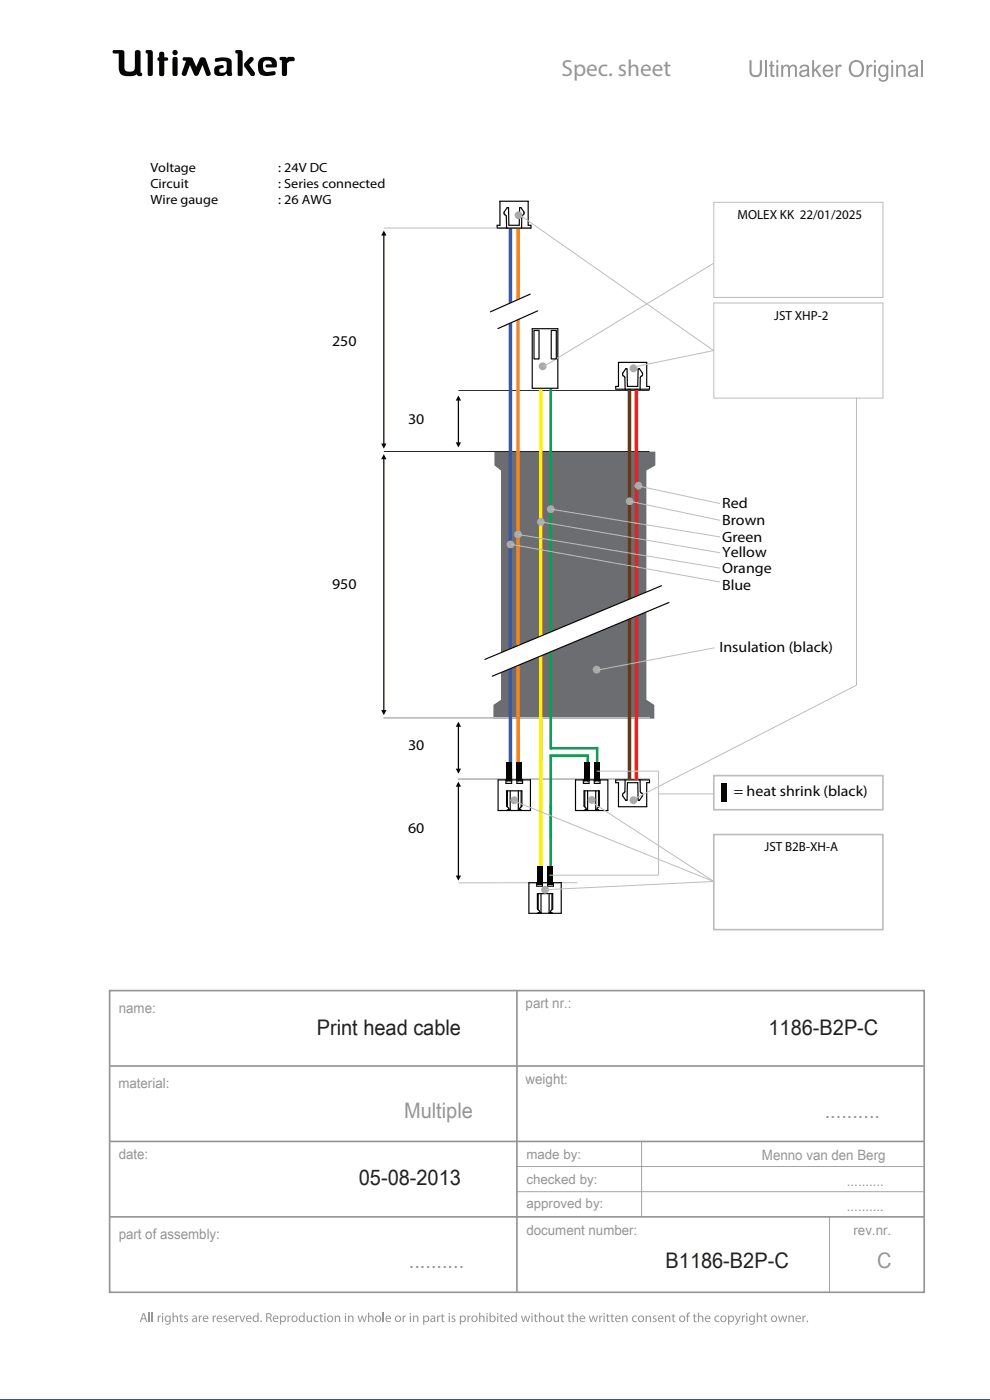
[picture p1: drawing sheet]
<svg xmlns="http://www.w3.org/2000/svg" width="210mm" height="297mm" viewBox="0 0 210 297" stroke-linecap="round" stroke-linejoin="round" font-family="sans-serif">
<path d="M0 296.8h210l.1 .3h-210.2z" fill="#3a54a4"/>
<path d="M45.7 12.4l-.1 .5 .2 .2 1.2-.2 .9 .2 .2 .2-.1 1.4a.84 .84 0 0 1-.6 .7 .84 .84 0 0 1-.9-.3l.1-.4 .4-.2a.36 .36 0 0 0 .4-.4 .36 .36 0 0 0-.4-.3 1.23 1.23 0 0 0-1.6 1 1.07 1.07 0 0 0 .3 1.1 1.07 1.07 0 0 0 1.1 .2h.6l.3-.2a.28 .28 0 0 1 .4-.3 .28 .28 0 0 1 .2 .4 .57 .57 0 0 0 .6 .2 .57 .57 0 0 0 .3-.6l-.1-2.4a1.23 1.23 0 0 0-1.5-1zM50 10.7v.5l.4 .2v4.5l.3 .2h.5l.3-.3v-4.8l-.4-.4zM53 12.2l-1.2 1.3v.5l1.4 2.1h.6l.2-.2v-.6l-1.2-1.5 1-1v-.4l-.4-.3zM55.2 12.4a2.9 2.9 0 0 0 .1 3.4l.5 .3h1l1.4-.2 .3-.2-.1-.5-.2-.1-1.4 .2-.6-.2-.3-.4-.1-.5a.99 .99 0 0 1 .7-1.3 .99 .99 0 0 1 1.2 .8h-1.2l-.2 .4 .3 .2h1.5a.51 .51 0 0 0 .6-.1 .51 .51 0 0 0 0-.6 1.62 1.62 0 0 0-2-1.5l-1.1 .1zM59.4 12.1l-.1 .6 .5 .1v3l.2 .3h.6l.3-.4v-2.3l.6-.4 .9-.1 .1-.5-.3-.3h-1l-.3 .3-.4-.3zM36.7 12.2l-.1 .3v3.4l.2 .2h.7l.2-.3v-3.4l-.2-.3zM36.6 11.2a.56 .56 0 0 0 1.1 0 .56 .56 0 0 0-1.1 0zM33.8 11.1v1.1l-.4 .2v.4l.4 .1v2.9l.2 .4h.5l.4-.5v-2.8l.7-.1 .1-.4-.3-.2h-.5v-.8l-.2-.4h-.6zM31 10.7l-.1 .5 .4 .2v4.4l.3 .3h.5l.3-.5v-4.7l-.4-.3zM38.8 12.2v.5l.7 .2-.9 2.6 .1 .5 .5 .1 .3-.2 .8-2.1 .9 2.1 .3 .2h.3l.3-.2 .9-2.1 .7 2.1 .6 .2 .4-.2v-.4l-1-2.9-.3-.4h-.7l-.3 .2-.8 1.8-.9-1.9-.4-.2zM24 10.7v.6l1.2 .1v2.6a1.76 1.76 0 0 0 2.2 2.2l.9-.1 .8-.4 .3 .5 .6-.1 .2-.2-.1-.3-.3-.2v-4.4l-.4-.4-.5 .1-.3 .3v3.4a.81 .81 0 0 1-1.1 .8h-.1a.86 .86 0 0 1-1-1.1l-.1-3.3-.4-.2z" fill-rule="evenodd" fill="#050504"/>
<path d="M30.4 278.8l-.2 .9h.5zM30.3 278.6h.3l.6 1.9h-.2l-.2-.6h-.7l-.2 .6h-.2z" fill="#969696"/>
<path d="M31.6 278.5v2M32.3 278.5v2" fill="none" stroke="#969696" stroke-width=".25"/>
<g fill="#969696">
<path d="M33.4 279.1h.3v.3l.4-.3v.2h-.2l-.2 .3v.9h-.3z"/>
<path d="M36.6 278.5h.3v.8l.4-.2 .4 .2 .1 1.2h-.3v-1l-.3-.2-.3 .2v1h-.3z"/>
<path d="M38.2 278.8h.3v.3h.3v.2h-.3v.9l.3 .1v.2h-.4l-.1-.3-.1-.9h-.2v-.2h.2z"/>
<path d="M39.1 279.3l.4-.2 .4 .1-.1 .1h-.5l.1 .3 .1 .1a.41 .41 0 0 1 .4 .3 .41 .41 0 0 1-.2 .4h-.7l.1-.2 .3 .1 .3-.2-.6-.5z"/>
<path d="M42.2 279.1h.2v.3l.5-.3v.2h-.3l-.2 .3v.9h-.2z"/>
<path d="M45.1 279.1h.2v.3l.5-.3v.2h-.2l-.2 .3v.9h-.3z"/>
<path d="M47.5 279.3l.4-.2 .3 .1-.1 .1h-.4v.3l.2 .1a.41 .41 0 0 1 .3 .3 .41 .41 0 0 1-.2 .4h-.6v-.2l.3 .1 .3-.2-.6-.5z"/>
<path d="M50 279.1h.2v.3l.5-.3v.2h-.3l-.2 .3v.9h-.2z"/>
<path d="M50.7 279.1h.3l.4 1.1 .4-1.1h.2l-.5 1.4h-.2z"/>
<path d="M61 279.1h.2v.3l.5-.3v.2h-.3l-.2 .3v.9h-.2z"/>
<path d="M65 279.1h.3v1l.3 .2 .3-.2v-1h.3v1.4h-.2v-.3l-.1 .2a.49 .49 0 0 1-.8-.1z"/>
<path d="M66.7 279.3l.5-.2h.4l-.1 .2a.52 .52 0 0 0-.7 .5 .52 .52 0 0 0 .7 .4l.1 .2a.72 .72 0 0 1-1-.2 .72 .72 0 0 1 .1-.9z"/>
<path d="M67.9 278.8h.3v.3h.3v.2h-.3v.9l.3 .1v.2h-.4l-.2-.3v-.9h-.2v-.2h.2z"/>
<path d="M71 279.1h.2v.2l.1-.1a.5 .5 0 0 1 .8 .1l.1 1.2h-.3v-1l-.3-.2-.3 .2v1h-.3z"/>
<path d="M73.8 279.1h.2l.1 .2 .1-.1a.5 .5 0 0 1 .7 .1l.1 1.2h-.3v-1l-.3-.2-.3 .2v1h-.3z"/>
<path d="M75.8 279.1h.3l.3 1.1 .3-1.1h.2l.4 1.1 .3-1.1h.2l-.4 1.4h-.2l-.4-1.1-.3 1.1h-.2z"/>
<path d="M78.1 278.5h.2v.8l.5-.2 .4 .2v1.2h-.2v-1l-.3-.2-.4 .2v1h-.2z"/>
<path d="M34.4 279.1h.2v1.4h-.2zM34.4 278.6h.2v.2h-.2z"/>
<path d="M35.4 279.3a.54 .54 0 0 0 .2 1 .48 .48 0 0 0 .4-.6 .48 .48 0 0 0-.6-.4zM35.1 279.3l.5-.2 .4 .2v-.2h.2v.4a1.69 1.69 0 0 1-.2 1.4l-.5 .1-.4-.1v-.2l.6 .1 .3-.6a.64 .64 0 0 1-1 0 .64 .64 0 0 1 .1-.9z"/>
<path d="M41.1 279.9l-.1 .4 .5-.1v-.4zM40.8 279.2l.5-.1 .4 .3 .1 1.1h-.2v-.2a.43 .43 0 0 1-.7 .1 .43 .43 0 0 1 0-.7l.6-.1v-.2l-.3-.1-.3 .1z"/>
<path d="M43.4 279.3l-.2 .3h.8l-.2-.3zM43.2 279.3a.59 .59 0 0 1 .7-.2 .59 .59 0 0 1 .3 .7h-1a.53 .53 0 0 0 .3 .5 .53 .53 0 0 0 .6-.1v.2a.75 .75 0 0 1-.9-.1 .75 .75 0 0 1 0-1z"/>
<path d="M46.4 279.3l-.2 .3h.7l-.1-.3zM46.1 279.3a.59 .59 0 0 1 .7-.2 .59 .59 0 0 1 .3 .7h-.9a.53 .53 0 0 0 .3 .5 .53 .53 0 0 0 .5-.1l.1 .2a.75 .75 0 0 1-1-.1 .75 .75 0 0 1 0-1z"/>
<path d="M48.9 279.3l-.2 .3h.7l-.1-.3zM48.6 279.3a.59 .59 0 0 1 .8-.2 .59 .59 0 0 1 .3 .7h-1a.53 .53 0 0 0 .9 .4v.2a.75 .75 0 0 1-1-.1 .75 .75 0 0 1 0-1z"/>
<path d="M52.6 279.3l-.2 .3h.7l-.1-.3zM52.3 279.3a.59 .59 0 0 1 .8-.2 .59 .59 0 0 1 .3 .7h-1a.53 .53 0 0 0 .3 .5 .53 .53 0 0 0 .5-.1l.1 .2a.75 .75 0 0 1-1-.1 .75 .75 0 0 1 0-1z"/>
<path d="M54 279.3a.51 .51 0 0 0-.2 .6 .51 .51 0 0 0 .6 .4l.2-.3a.48 .48 0 0 0-.1-.5 .48 .48 0 0 0-.5-.2zM53.8 279.3l.4-.2 .4 .2v-.8h.3v2h-.3v-.3a.62 .62 0 0 1-.8 .2 .62 .62 0 0 1-.2-.9z"/>
<path d="M56.7 278.8v.7a.45 .45 0 0 0 .5-.1 .45 .45 0 0 0 .1-.5zM56.5 278.6a.75 .75 0 0 1 1.1 .7l-.3 .3 .2 .2 .2 .7h-.3l-.1-.5a.45 .45 0 0 0-.6-.4v.9h-.2z"/>
<path d="M58.3 279.3l-.2 .3h.7l-.1-.3zM58 279.3a.59 .59 0 0 1 .8-.2 .59 .59 0 0 1 .3 .7h-1a.53 .53 0 0 0 .3 .5 .53 .53 0 0 0 .6-.1v.2a.75 .75 0 0 1-1-.1 .75 .75 0 0 1 0-1z"/>
<path d="M59.7 279.4a.46 .46 0 0 0 0 .7 .46 .46 0 0 0 .7-.1 .49 .49 0 0 0 0-.5 .49 .49 0 0 0-.5-.2zM59.4 279.1h.2v.2a.63 .63 0 0 1 .9-.1 .63 .63 0 0 1 .1 .9 .57 .57 0 0 1-1 .2v.7h-.2z"/>
<path d="M62.2 279.3a.51 .51 0 0 0-.1 .7 .51 .51 0 0 0 .6 .2 .51 .51 0 0 0 .2-.6 .51 .51 0 0 0-.7-.3zM61.8 279.8a.69 .69 0 0 1 1.3 0 .69 .69 0 0 1-1.3 0z"/>
<path d="M63.8 279.3a.51 .51 0 0 0-.2 .6 .51 .51 0 0 0 .6 .4l.2-.3a.48 .48 0 0 0-.1-.5 .48 .48 0 0 0-.5-.2zM63.5 279.3l.5-.2 .4 .2v-.8h.2v2h-.2v-.3a.62 .62 0 0 1-.9 .2 .62 .62 0 0 1-.1-.9z"/>
<path d="M68.8 279.1h.2v1.4h-.2zM68.8 278.6h.2v.2h-.2z"/>
<path d="M69.8 279.3a.51 .51 0 0 0-.2 .7 .51 .51 0 0 0 .6 .2 .51 .51 0 0 0 .2-.6 .51 .51 0 0 0-.6-.3zM69.3 279.8a.7 .7 0 0 1 1.4 0 .7 .7 0 0 1-1.4 0z"/>
<path d="M73.2 279.1h.2v1.4h-.2zM73.2 278.6h.2v.2h-.2z"/>
<path d="M80 279.3a.51 .51 0 0 0-.2 .7 .51 .51 0 0 0 .6 .2 .51 .51 0 0 0 .2-.6 .51 .51 0 0 0-.6-.3zM79.5 279.8a.7 .7 0 0 1 1.4 0 .7 .7 0 0 1-1.4 0z"/>
<circle cx="55.4" cy="280.3" r=".17"/>
</g>
<path d="M81.3 278.5v2" fill="none" stroke="#969696" stroke-width=".25"/>
<g fill="#969696">
<path d="M85.4 279.1h.2v.3l.5-.3v.2h-.3l-.1 .3v.9h-.3z"/>
<path d="M87.6 279.1h.2v.2l.1-.1a.5 .5 0 0 1 .8 .1l.1 1.2h-.3v-1l-.3-.2-.3 .2-.1 1h-.2z"/>
<path d="M92.7 279.1h.2v.3l.5-.3v.2h-.2l-.2 .3v.9h-.3z"/>
<path d="M93.7 278.8h.2v.3h.4v.2h-.4l.1 .9 .3 .1v.2h-.4l-.2-.3v-.9h-.2v-.2h.2z"/>
<path d="M95.8 279.3l.4-.2 .4 .1-.1 .1h-.4v.3l.2 .1a.41 .41 0 0 1 .3 .3 .41 .41 0 0 1-.2 .4h-.7l.1-.2 .3 .1 .3-.2-.6-.5z"/>
<path d="M99.1 279.1h.3v.3l.4-.3v.2h-.2l-.2 .3v.9h-.2z"/>
<path d="M101.6 278.5h.3v.8l.4-.2 .4 .2 .1 1.2h-.3v-1l-.3-.2-.3 .2v1h-.3z"/>
<path d="M106.2 278.8h.2v.3h.4v.2h-.4l.1 .9 .2 .1 .1 .2h-.4l-.2-.3v-.9h-.2v-.2h.2z"/>
<path d="M110.5 279.1h.3l.2 1.1 .4-1.1h.2l.3 1.1 .3-1.1h.3l-.5 1.4h-.2l-.3-1.1-.4 1.1h-.2z"/>
<path d="M113.4 278.8h.3v.3h.3v.2h-.3v.9l.3 .1v.2h-.3l-.2-.3-.1-.9h-.2v-.2h.2z"/>
<path d="M114.3 278.5h.3v.8l.4-.2 .4 .2 .1 1.2h-.3v-1l-.3-.2-.3 .2v1h-.3z"/>
<path d="M117.4 279.1h.3v1l.3 .2 .3-.2v-1h.3v1.4h-.2v-.3l-.1 .2a.49 .49 0 0 1-.8-.1z"/>
<path d="M119 278.8h.3v.3h.3v.2h-.3v.9l.3 .1v.2h-.3l-.2-.3-.1-.9h-.2v-.2h.2z"/>
<path d="M120.6 278.8h.2v.3h.4v.2h-.4l.1 .9 .3 .1v.2h-.4l-.2-.3v-.9h-.2v-.2h.2z"/>
<path d="M121.5 278.5h.2v.8l.4-.2 .4 .2 .1 1.2h-.2l-.1-1-.2-.2-.4 .2v1h-.2z"/>
<path d="M124.9 279.1h.2l.3 1.1 .4-1.1h.2l.3 1.1 .3-1.1h.3l-.5 1.4h-.2l-.3-1.1-.4 1.1h-.2z"/>
<path d="M127.1 279.1h.2v.3l.5-.3v.2h-.3l-.1 .3v.9h-.3z"/>
<path d="M128.7 278.8h.3v.3h.3v.2h-.3v.9l.3 .1v.2h-.3l-.2-.3-.1-.9h-.2v-.2h.2z"/>
<path d="M129.7 278.8h.2v.3h.4v.2h-.4l.1 .9 .3 .1v.2h-.4l-.2-.3v-.9h-.2v-.2h.2z"/>
<path d="M132 279.1h.2v.2l.1-.1a.5 .5 0 0 1 .8 .1v1.2h-.2v-1l-.3-.2-.4 .2v1h-.2z"/>
<path d="M134.2 279.3l.6-.2h.3v.2a.52 .52 0 0 0-.8 .5 .52 .52 0 0 0 .8 .4v.2a.72 .72 0 0 1-.9-.2 .72 .72 0 0 1 0-.9z"/>
<path d="M136.9 279.1h.3v.2l.1-.1a.5 .5 0 0 1 .7 .1l.1 1.2h-.2l-.1-1-.3-.2-.3 .2v1h-.3z"/>
<path d="M138.5 279.3l.4-.2 .4 .1-.1 .1h-.4v.3l.2 .1a.41 .41 0 0 1 .3 .3 .41 .41 0 0 1-.2 .4h-.7l.1-.2 .3 .1 .3-.2-.6-.5z"/>
<path d="M141 279.1h.3v.2l.1-.1a.5 .5 0 0 1 .7 .1l.1 1.2h-.2l-.1-1-.3-.2-.3 .2v1h-.3z"/>
<path d="M142.7 278.8h.2v.3h.4v.2h-.4v.9l.3 .1 .1 .2h-.4l-.2-.3v-.9h-.2v-.2h.2z"/>
<path d="M145.9 278.6l.5-.1v.2l-.4 .1v.3h.3v.2h-.3v1.2h-.3v-1.2h-.2v-.2h.2z"/>
<path d="M147.2 278.8h.2v.3h.4v.2h-.4l.1 .9 .2 .1 .1 .2h-.4l-.2-.3v-.9h-.2v-.2h.2z"/>
<path d="M148 278.5h.3v.8l.4-.2 .4 .2 .1 1.2h-.2l-.1-1-.3-.2-.3 .2v1h-.3z"/>
<path d="M151.7 279.3l.6-.2h.3l-.1 .2a.52 .52 0 0 0-.7 .5 .52 .52 0 0 0 .8 .4v.2a.72 .72 0 0 1-.9-.2 .72 .72 0 0 1 0-.9z"/>
<path d="M155.9 279.1h.2l.4 1.1 .4-1.1h.2l-.6 1.6-.5 .4-.1-.2 .5-.5z"/>
<path d="M157.4 279.1h.2v.3l.4-.3v.2h-.2l-.2 .3v.9h-.2z"/>
<path d="M160.5 278.5h.3v.8l.4-.2 .4 .2 .1 1.2h-.3v-1l-.3-.2-.3 .2v1h-.3z"/>
<path d="M162.1 278.8h.3v.3h.3v.2h-.3v.9l.3 .1v.2h-.3l-.2-.3-.1-.9h-.2v-.2h.2z"/>
<path d="M165 279.1h.3l.3 1.1 .3-1.1h.2l.3 1.1 .4-1.1h.2l-.4 1.4h-.3l-.3-1.1-.3 1.1h-.3z"/>
<path d="M167.2 279.1h.3v.2l.1-.1a.5 .5 0 0 1 .7 .1l.1 1.2h-.2l-.1-1-.3-.2-.3 .2v1h-.3z"/>
<path d="M170.2 279.1h.2l.1 .3 .4-.3v.2h-.2l-.2 .3v.9h-.3z"/>
<path d="M159 12.8h.4v2a.91 .91 0 0 0 .9 1.2 .91 .91 0 0 0 .9-1.2v-2h.4v2a1.34 1.34 0 0 1-1.3 1.6 1.34 1.34 0 0 1-1.3-1.6z"/>
<path d="M82.2 279.3l-.2 .3h.7l-.1-.3zM81.9 279.3a.59 .59 0 0 1 .8-.2 .59 .59 0 0 1 .2 .7h-.9a.53 .53 0 0 0 .3 .5 .53 .53 0 0 0 .5-.1l.1 .2a.75 .75 0 0 1-1-.1 .75 .75 0 0 1 0-1z"/>
<path d="M84.2 279.3a.51 .51 0 0 0-.2 .7 .51 .51 0 0 0 .6 .2 .51 .51 0 0 0 .2-.6 .51 .51 0 0 0-.6-.3zM83.7 279.8a.7 .7 0 0 1 1.4 0 .7 .7 0 0 1-1.4 0z"/>
<path d="M86.9 279.1h.3v1.4h-.3zM86.9 278.6h.3v.2h-.3z"/>
<path d="M90.1 279.4a.46 .46 0 0 0 0 .7 .46 .46 0 0 0 .6-.1 .49 .49 0 0 0 0-.5 .49 .49 0 0 0-.5-.2zM89.7 279.1h.3v.2a.63 .63 0 0 1 .9-.1 .63 .63 0 0 1 .1 .9 .57 .57 0 0 1-1 .2v.7h-.2z"/>
<path d="M91.6 279.9v.4l.4-.1 .1-.4zM91.3 279.2l.5-.1 .5 .3v1.1h-.2v-.2a.43 .43 0 0 1-.7 .1 .43 .43 0 0 1 .1-.7l.6-.1v-.2l-.3-.1-.4 .1z"/>
<path d="M95.2 279.1h.2v1.4h-.2zM95.2 278.6h.2v.2h-.2z"/>
<path d="M97.9 279.4a.46 .46 0 0 0 0 .7 .46 .46 0 0 0 .6-.1 .49 .49 0 0 0 0-.5 .49 .49 0 0 0-.5-.2zM97.5 279.1h.3v.2a.63 .63 0 0 1 .9-.1 .63 .63 0 0 1 .1 .9 .57 .57 0 0 1-1 .2v.7h-.3z"/>
<path d="M100.4 279.3a.51 .51 0 0 0-.2 .7 .51 .51 0 0 0 .7 .2 .51 .51 0 0 0 .1-.6 .51 .51 0 0 0-.6-.3zM99.9 279.8a.7 .7 0 0 1 1.4 0 .7 .7 0 0 1-1.4 0z"/>
<path d="M103.2 279.1h.2v1.4h-.2zM103.2 278.6h.2v.2h-.2z"/>
<path d="M104.2 279.4a.46 .46 0 0 0 0 .7 .46 .46 0 0 0 .6-.1 .49 .49 0 0 0 0-.5 .49 .49 0 0 0-.5-.2zM103.9 278.5h.2v.8a.63 .63 0 0 1 .9-.1 .63 .63 0 0 1 .1 .9 .57 .57 0 0 1-.5 .4 .57 .57 0 0 1-.5-.3v.3h-.3z"/>
<path d="M105.5 279.1h.2v1.4h-.2zM105.5 278.6h.2v.2h-.2z"/>
<path d="M107.4 279.3l-.2 .3h.7l-.1-.3zM107.1 279.3a.59 .59 0 0 1 .8-.2 .59 .59 0 0 1 .2 .7h-.9a.53 .53 0 0 0 .3 .5 .53 .53 0 0 0 .5-.1l.1 .2a.75 .75 0 0 1-1-.1 .75 .75 0 0 1 0-1z"/>
<path d="M108.8 279.3a.51 .51 0 0 0-.2 .6 .51 .51 0 0 0 .6 .4l.2-.3a.48 .48 0 0 0-.1-.5 .48 .48 0 0 0-.5-.2zM108.5 279.3l.5-.2 .4 .2v-.8h.2l.1 2h-.3v-.3a.62 .62 0 0 1-.9 .2 .62 .62 0 0 1-.1-.9z"/>
<path d="M112.7 279.1h.3v1.4h-.3zM112.7 278.6h.3v.2h-.3z"/>
<path d="M116.2 279.3a.51 .51 0 0 0-.1 .7 .51 .51 0 0 0 .6 .2 .51 .51 0 0 0 .2-.6 .51 .51 0 0 0-.7-.3zM115.7 279.8a.7 .7 0 0 1 1.4 0 .7 .7 0 0 1-1.4 0z"/>
<path d="M123.3 279.3l-.1 .3h.7l-.1-.3zM123.1 279.3a.59 .59 0 0 1 .7-.2 .59 .59 0 0 1 .3 .7h-.9a.53 .53 0 0 0 .3 .5 .53 .53 0 0 0 .5-.1l.1 .2a.75 .75 0 0 1-1-.1 .75 .75 0 0 1 0-1z"/>
<path d="M128 279.1h.3v1.4h-.3zM128 278.6h.3v.2h-.3z"/>
<path d="M130.9 279.3l-.2 .3h.7l-.1-.3zM130.6 279.3a.59 .59 0 0 1 .8-.2 .59 .59 0 0 1 .3 .7h-1a.53 .53 0 0 0 .3 .5 .53 .53 0 0 0 .5-.1l.1 .2a.75 .75 0 0 1-1-.1 .75 .75 0 0 1 0-1z"/>
<path d="M135.7 279.3a.51 .51 0 0 0-.1 .7 .51 .51 0 0 0 .6 .2 .51 .51 0 0 0 .2-.6 .51 .51 0 0 0-.7-.3zM135.2 279.8a.7 .7 0 0 1 1.4 0 .7 .7 0 0 1-1.4 0z"/>
<path d="M139.9 279.3l-.1 .3h.7l-.1-.3zM139.7 279.3a.59 .59 0 0 1 .7-.2 .59 .59 0 0 1 .3 .7h-.9a.53 .53 0 0 0 .3 .5 .53 .53 0 0 0 .5-.1l.1 .2a.75 .75 0 0 1-1-.1 .75 .75 0 0 1 0-1z"/>
<path d="M144.5 279.3a.51 .51 0 0 0-.2 .7 .51 .51 0 0 0 .6 .2 .51 .51 0 0 0 .2-.6 .51 .51 0 0 0-.6-.3zM144 279.8a.7 .7 0 0 1 1.4 0 .7 .7 0 0 1-1.4 0z"/>
<path d="M149.9 279.3l-.1 .3h.7l-.2-.3zM149.7 279.3a.59 .59 0 0 1 .7-.2 .59 .59 0 0 1 .3 .7h-1a.53 .53 0 0 0 .3 .5 .53 .53 0 0 0 .6-.1v.2a.75 .75 0 0 1-.9-.1 .75 .75 0 0 1 0-1z"/>
<path d="M153.2 279.3a.51 .51 0 0 0-.1 .7 .51 .51 0 0 0 .6 .2 .51 .51 0 0 0 .2-.6 .51 .51 0 0 0-.7-.3zM152.7 279.8a.7 .7 0 0 1 1.4 0 .7 .7 0 0 1-1.4 0z"/>
<path d="M154.8 279.4a.46 .46 0 0 0 0 .7 .46 .46 0 0 0 .6-.1 .49 .49 0 0 0 0-.5 .49 .49 0 0 0-.5-.2zM154.4 279.1h.2l.1 .2a.63 .63 0 0 1 .8-.1 .63 .63 0 0 1 .2 .9 .57 .57 0 0 1-1 .2v.7h-.3z"/>
<path d="M158.3 279.1h.2v1.4h-.2zM158.3 278.6h.2v.2h-.2z"/>
<path d="M159.3 279.3a.54 .54 0 0 0 .2 1 .48 .48 0 0 0 .4-.6 .48 .48 0 0 0-.6-.4zM159 279.3l.5-.2 .4 .2v-.2h.2v.4a1.68 1.68 0 0 1-.2 1.4l-.5 .1-.4-.1v-.2l.7 .1 .2-.6a.64 .64 0 0 1-1 0 .64 .64 0 0 1 .1-.9z"/>
<path d="M164 279.3a.51 .51 0 0 0-.2 .7 .51 .51 0 0 0 .6 .2 .51 .51 0 0 0 .2-.6 .51 .51 0 0 0-.6-.3zM163.5 279.8a.7 .7 0 0 1 1.4 0 .7 .7 0 0 1-1.4 0z"/>
<path d="M169.1 279.3l-.1 .3h.7l-.1-.3zM168.9 279.3a.59 .59 0 0 1 .7-.2 .59 .59 0 0 1 .3 .7h-.9a.53 .53 0 0 0 .3 .5 .53 .53 0 0 0 .5-.1v.2a.75 .75 0 0 1-.9-.1 .75 .75 0 0 1 0-1z"/>
<circle cx="171.3" cy="280.3" r=".17"/>
</g>
<path d="M162.5 12.8v3.5" fill="none" stroke="#969696" stroke-width=".41"/>
<g fill="#969696">
<path d="M163.4 13.1l.5-.2v.9h.4v.3h-.4v1.5l.1 .3h.3v.4a.62 .62 0 0 1-.7-.1 .62 .62 0 0 1-.2-.6v-1.5h-.3v-.3h.3z"/>
<path d="M165.7 13.8h.4v.3a.81 .81 0 0 1 1.4 0 .79 .79 0 0 1 1-.4 .79 .79 0 0 1 .5 .9v1.7h-.4v-1.6a.55 .55 0 0 0-.6-.6 .55 .55 0 0 0-.4 .7v1.5h-.4v-1.7a.52 .52 0 0 0-.6-.5 .52 .52 0 0 0-.4 .6l-.1 1.6h-.4z"/>
<path d="M172.3 12.8h.4v2l1-1h.5l-.9 .9 1 1.6h-.5l-.8-1.3-.3 .3v1h-.4z"/>
<path d="M177.2 13.8h.4v.3a.58 .58 0 0 1 1-.3l-.2 .4a.56 .56 0 0 0-.6 .1 .56 .56 0 0 0-.1 .7v1.3h-.5z"/>
<path d="M183.8 13.8h.4v.3a.58 .58 0 0 1 .9-.3l-.1 .4a.56 .56 0 0 0-.7 .1 .56 .56 0 0 0-.1 .7v1.3h-.4z"/>
<path d="M190.1 13.8h.4v.3a.88 .88 0 0 1 1-.4 .88 .88 0 0 1 .6 1v1.6h-.4v-1.5a.6 .6 0 0 0-.7-.7 .6 .6 0 0 0-.5 .8v1.4h-.4z"/>
<path d="M164.7 13.8h.4v2.5h-.4zM164.7 12.8h.4v.5h-.4z"/>
<path d="M170 15.4a.59 .59 0 0 0 .6 .6 .59 .59 0 0 0 .6-.5v-.5zM169.8 14a1.02 1.02 0 0 1 1.1-.4 1.02 1.02 0 0 1 .7 1.1l.2 1.6h-.5v-.3a.93 .93 0 0 1-1.1 .4 .93 .93 0 0 1-.7-1 1.85 1.85 0 0 1 1.7-.7 .62 .62 0 0 0-.5-.7 .62 .62 0 0 0-.7 .5h-.4z"/>
<path d="M175.2 14.3l-.2 .5h1.3a.68 .68 0 0 0-.4-.7 .68 .68 0 0 0-.7 .2zM174.8 14.1a1.15 1.15 0 0 1 1.4-.3 1.15 1.15 0 0 1 .6 1.3h-1.9a.72 .72 0 0 0 .6 .9 .72 .72 0 0 0 .8-.5h.4a1.18 1.18 0 0 1-1.5 .8 1.18 1.18 0 0 1-.7-1.5z"/>
<path d="M180.8 13.5a1.45 1.45 0 0 0-.2 1.6 1.45 1.45 0 0 0 1.4 .8 1.51 1.51 0 0 0 .8-1.5 1.51 1.51 0 0 0-1.1-1.3zM180.5 13.2a1.66 1.66 0 0 1 2.1-.2 1.66 1.66 0 0 1 .6 1.9 1.64 1.64 0 0 1-2 1.4 1.64 1.64 0 0 1-1.1-2.1z"/>
<path d="M185.4 13.8h.4v2.5h-.4zM185.4 12.8h.4v.5h-.4z"/>
<path d="M187 14.2a1.07 1.07 0 0 0 .4 1.8 1.01 1.01 0 0 0 .6-1 1.01 1.01 0 0 0-.6-1zM186.6 14.1a.94 .94 0 0 1 1.4 0v-.3h.4v2.2a1.07 1.07 0 0 1-.7 1.3 1.07 1.07 0 0 1-1.3-.8l.4 .1a.7 .7 0 0 0 .9 .3 .7 .7 0 0 0 .3-.9 1.13 1.13 0 0 1-1.5-.1 1.13 1.13 0 0 1-.2-1.4z"/>
<path d="M189 13.8h.5v2.5h-.5zM189 12.8h.5v.5h-.5z"/>
<path d="M193.1 15.4a.59 .59 0 0 0 .5 .6 .59 .59 0 0 0 .7-.5v-.5zM192.8 14a1.02 1.02 0 0 1 1.2-.4 1.02 1.02 0 0 1 .7 1.1l.1 1.6h-.4l-.1-.3a.93 .93 0 0 1-1.1 .4 .93 .93 0 0 1-.6-1 1.85 1.85 0 0 1 1.7-.7 .62 .62 0 0 0-.6-.7 .62 .62 0 0 0-.6 .5h-.4z"/>
</g>
<path d="M195.5 12.8v3.5" fill="none" stroke="#969696" stroke-width=".42"/>
<path d="M109.5 247.4h26.5l.1-5.3 .1 5.3 59.8 .1-59.8 .1v5.1l59.8 .1-59.8 .1-.1 5.3-.1-5.3-26.5-.1 26.5-.1v-5.1h-26.4zM175.9 258.1l.1 .1v16z" fill="#969595"/>
<path d="M23.3 210.2h172.7v64h-172.7zM109.7 210.1v64M23.3 226.1h172.7M23.3 242.1h172.7M23.3 258.2h172.7" fill="none" stroke="#969595" stroke-width=".35"/>
<path d="M104.9 95.8h34.1v2.9l-1.9 1.1v48.6l1.7 1.1v3h-34.1v-3l1.6-1.1v-48.6l-1.4-1.1z" fill="#6c6d70"/>
<path d="M81.4 95.8h56.4M97.2 82.8h40.6" fill="none" stroke="#050504" stroke-width=".21"/>
<path d="M81.4 48.4h31.2M81.4 152.3h56.4M81.4 152.2l56.4 .1zM97.2 165.2l40.6 .1zM97.2 165.3h40.6M122.5 187.3h-25.3" fill="none" stroke="#bcbdc0" stroke-width=".21"/>
<path d="M114.4 82.5h.7v104.9h-.7z" fill="#fff101"/>
<g fill="#00a54f">
<path d="M116.6 82.5h.5v76.5h-.5z"/>
<path d="M116.6 160h.5v27.5h-.5z"/>
<path d="M116.8 158.5h10.1v.5h-10.1z"/>
<path d="M126.4 158.5h.5v7h-.5z"/>
<path d="M116.6 160h8.3v.6h-8.3z"/>
<path d="M124.4 160h.5v5.7h-.5z"/>
</g>
<g fill="#fff" stroke="#050504" stroke-width=".25">
<path d="M130.6 165.4h2z"/>
<path d="M135.6 165.4h2z"/>
<path d="M132.6 165.4h3.2z"/>
<path d="M131.2 171.1h6z"/>
<path d="M130.6 165.4v.6z"/>
<path d="M130.6 166h.6z"/>
<path d="M131.2 166v5z"/>
<path d="M137.2 166v5z"/>
<path d="M137.2 166h.6z"/>
<path d="M137.8 165.4v.6z"/>
<path d="M135.8 165.4v2.5z"/>
<path d="M132.6 165.4v2.5z"/>
<path d="M136.3 168.5v.2z"/>
<path d="M136 168.2l.2 .1z"/>
<path d="M135.8 167.9l.2 .3z"/>
<path d="M133.1 166h2.2z"/>
<path d="M135.3 166l.1 3.7z"/>
<path d="M135.4 169.7l.1 .1z"/>
<path d="M135.5 169.8h.1z"/>
<path d="M132.6 167.9l-.2 .3z"/>
<path d="M132.2 168.3l.2-.1z"/>
<path d="M132.2 168.3l-.1 .2z"/>
<path d="M132.1 168.5v.2z"/>
<path d="M132.1 168.7v.2z"/>
<path d="M132.1 168.9l.6 .9z"/>
<path d="M132.8 169.8h.1z"/>
<path d="M132.9 169.8l.1-.1z"/>
<path d="M133.1 166l-.1 3.7z"/>
<path d="M136.2 168.3l.1 .2z"/>
<path d="M136.3 168.9l-.6 .9z"/>
<path d="M136.3 168.7v.2z"/>
</g>
<path d="M109.5 48.4h.8v117h-.8z" fill="#f38520"/>
<path d="M107.9 48.4h.7l.1 117h-.8z" fill="#3b56a5"/>
<path d="M133.2 82.5h.7v82.9h-.7z" fill="#603711"/>
<path d="M134.6 82.5h.8v82.9h-.8z" fill="#ee1d23"/>
<g fill="#fff" stroke="#050504" stroke-width=".25">
<path d="M110.6 48.4h2z"/>
<path d="M105.6 48.4h2z"/>
<path d="M107.5 48.4h3.1z"/>
<path d="M106 42.7h6z"/>
<path d="M112.6 47.8v.6z"/>
<path d="M112 47.8h.6z"/>
<path d="M112 42.8v5z"/>
<path d="M106 42.8v5z"/>
<path d="M105.5 47.8h.5z"/>
<path d="M105.5 47.8v.6z"/>
<path d="M107.4 45.9l.1 2.5z"/>
<path d="M110.7 45.9l-.1 2.5z"/>
<path d="M106.9 45.1v.2z"/>
<path d="M107.1 45.5l.2 .2z"/>
<path d="M107.3 45.7l.1 .2z"/>
<path d="M107.9 47.8h2.2z"/>
<path d="M107.9 44.1v3.7z"/>
<path d="M107.8 44l.1 .1z"/>
<path d="M107.6 44h.2z"/>
<path d="M110.8 45.7l-.1 .2z"/>
<path d="M110.8 45.7l.2-.2z"/>
<path d="M111.2 45.3l-.2 .2z"/>
<path d="M111.2 45.1v.2z"/>
<path d="M111.1 44.9l.1 .2z"/>
<path d="M110.5 44.1l.6 .8z"/>
<path d="M110.3 44h.1z"/>
<path d="M110.2 44.1l-.1 3.7z"/>
<path d="M106.9 45.3l.2 .2z"/>
<path d="M107.6 44.1l-.6 .8z"/>
<path d="M107 44.9l-.1 .2z"/>
</g>
<g fill="none" stroke="#050504" stroke-width=".25">
<path d="M107.3 165.6h1.2M107.5 171.9l.4-.2v-.2l-.4-.5v-3.2h3.2v3.2l-.5 .5v.2l.5 .2M107.6 165.5v.1M107.6 167.8v3.4M107.7 171.8v.1M107.8 171.8h.4M107.9 165.5h.4M108.2 165.5v.1M108.2 167.8v4M108.2 171.8l-.1 .1M108.5 165.5h-2.8v6.4h6.8v-6.4h-2.9M108.5 165.5h1.1"/>
<path d="M108.5 165.5v.7h-1.2v-.7M109.6 165.6h1.2M109.9 171.8l.1 .1M109.9 165.5v.1M109.9 167.8v4M109.9 171.8h.5M110.5 171.8v.1M110.5 165.5v.1M110.5 167.8v3.4M110.8 165.5v.7h-1.2v-.7M123.7 165.6h1.3M123.9 171.9l.4-.2v-.2l-.4-.5v-3.2h3.2v3.2l-.4 .5v.2l.4 .2"/>
<path d="M124.1 165.5v.1M124.1 167.8v3.4M124.1 171.8v.1M124.2 171.8h.4M124.3 165.5h.4M124.6 165.5v.1M124.6 167.8v4M124.6 171.8v.1M125 165.5h-2.9v6.4h6.8v-6.4h-2.8M125 165.5v.7h-1.3v-.7M125 165.5h1.1M126.1 165.6h1.2"/>
<path d="M126.4 171.8h.4M126.4 171.8l.1 .1M126.4 165.5v.1M126.4 167.8v4M126.9 171.8v.1M127 165.5v.1M127 167.8v3.4M127.3 165.5v.7h-1.2v-.7M113.9 187.4h1.2M114 193.8l.5-.3v-.2l-.5-.5v-3.2h3.2v3.2l-.4 .5v.2l.4 .3M114.2 187.3v.1M114.2 189.6v3.4"/>
<path d="M114.2 193.7l.1 .1M114.3 193.6h.5M114.5 187.3h.3M114.8 193.6l-.1 .2M114.8 187.3v.1M114.8 189.6v4M115.1 187.3h-2.9v6.5h6.9v-6.5h-2.9M115.1 187.3v.7h-1.2v-.7M115.1 187.3h1.1M116.2 187.4h1.2M116.5 193.6l.1 .2M116.5 187.3v.1"/>
<path d="M116.5 189.6v4M116.5 193.6h.4M117 193.7v.1M117.1 187.3v.1M117.1 189.6v3.4M117.4 187.3v.7h-1.2v-.7"/>
</g>
<g fill="#fff" stroke="#050504" stroke-width=".25">
<path d="M135.8 82.6h2z"/>
<path d="M130.7 82.6h2z"/>
<path d="M132.6 82.6h3.2z"/>
<path d="M131.2 76.9h6z"/>
<path d="M137.8 82v.6z"/>
<path d="M137.2 82h.6z"/>
<path d="M137.2 77v5z"/>
<path d="M131.2 77v5z"/>
<path d="M130.6 82h.6z"/>
<path d="M130.6 82v.6z"/>
<path d="M132.6 80.1v2.5z"/>
<path d="M135.8 80.1v2.5z"/>
<path d="M132.1 79.3v.2z"/>
<path d="M132.2 79.7l.2 .2z"/>
<path d="M132.4 79.8l.2 .3z"/>
<path d="M133.1 82h2.2z"/>
<path d="M133 78.3l.1 3.7z"/>
<path d="M132.9 78.2l.1 .1z"/>
<path d="M132.8 78.2h.1z"/>
<path d="M135.9 79.9l-.1 .2z"/>
<path d="M136 79.8l.2-.1z"/>
<path d="M136.3 79.5l-.1 .2z"/>
<path d="M136.3 79.3v.2z"/>
<path d="M136.3 79.1v.2z"/>
<path d="M135.7 78.3l.6 .8z"/>
<path d="M135.5 78.2h.1z"/>
<path d="M135.4 78.3l-.1 3.7z"/>
<path d="M132.1 79.5l.1 .2z"/>
<path d="M132.7 78.3l-.6 .8z"/>
<path d="M132.1 79.1v.2z"/>
</g>
<path d="M112.9 69.7h5.4v12.7h-5.4z" fill="none" stroke="#050504" stroke-width=".25"/>
<path d="M104 66.2l8.5-3.8 1.5 3.6-8.4 3.7z" fill="#fff"/>
<path d="M112.5 62.4l-8.5 3.8M114 66l-8.4 3.7" fill="none" stroke="#050504" stroke-width=".25"/>
<path d="M102.8 139.9l37.5-15.6 1.6 3.5-37.5 15.6z" fill="#fff"/>
<path d="M140.3 124.3l-37.5 15.6M141.9 127.8l-37.5 15.6" fill="none" stroke="#050504" stroke-width=".25"/>
<circle cx="135.4" cy="103" r=".83" fill="#a8a9ad"/>
<path d="M135.6 103.1l17.2 3.7" fill="none" stroke="#bcbdc0" stroke-width=".21"/>
<g fill="#a8a9ad">
<circle cx="115.1" cy="77.7" r=".83"/>
<circle cx="110" cy="45.7" r=".83"/>
<circle cx="134.4" cy="78.1" r=".83"/>
<circle cx="134.4" cy="169.8" r=".83"/>
<circle cx="125.5" cy="169.7" r=".83"/>
<circle cx="115.6" cy="188.7" r=".83"/>
<circle cx="109.1" cy="169.8" r=".83"/>
</g>
<path d="M151.4 55.9l-36.2 21.9M151.4 74.4l-16.8 3.4M181.7 145.4l-47.1 24" fill="none" stroke="#bcbdc0" stroke-width=".21"/>
<circle cx="126.6" cy="142.1" r=".83" fill="#a8a9ad"/>
<path d="M151.6 137.4l-24.9 4.8M108.7 169.8l42.7 17.2M125.9 170.4l25.4 16.6" fill="none" stroke="#bcbdc0" stroke-width=".21"/>
<circle cx="133.6" cy="106.3" r=".83" fill="#a8a9ad"/>
<path d="M133.6 106.3l19.2 4.1" fill="none" stroke="#bcbdc0" stroke-width=".21"/>
<circle cx="116.8" cy="108" r=".83" fill="#a8a9ad"/>
<path d="M116.8 108l36 5.9" fill="none" stroke="#bcbdc0" stroke-width=".21"/>
<g fill="#a8a9ad">
<circle cx="114.7" cy="110.7" r=".83"/>
<circle cx="109.9" cy="113.4" r=".83"/>
<circle cx="108.3" cy="115.5" r=".83"/>
</g>
<path d="M108.4 115.5l44.4 8M109.9 113.4l42.9 7.1M114.8 110.7l38 6.6" fill="none" stroke="#bcbdc0" stroke-width=".21"/>
<path d="M81.4 96.7v54.6" fill="none" stroke="#050504" stroke-width=".26"/>
<g fill="#050504">
<path d="M81.4 96.4l.6 1h-1.1z"/>
<path d="M80.9 150.6h1.1l-.6 1.1z"/>
</g>
<path d="M81.4 49.3v45.5" fill="none" stroke="#050504" stroke-width=".26"/>
<g fill="#050504">
<path d="M81.4 48.9l.6 1.1h-1.1z"/>
<path d="M80.9 94.1h1.1l-.6 1.1z"/>
</g>
<path d="M97.2 153.5v10.3" fill="none" stroke="#050504" stroke-width=".26"/>
<g fill="#050504">
<path d="M97.2 153.1l.6 1.1h-1.1z"/>
<path d="M96.7 163.1h1.1l-.6 1z"/>
</g>
<path d="M97.2 166.2v20.3" fill="none" stroke="#050504" stroke-width=".26"/>
<g fill="#050504">
<path d="M97.2 165.8l.6 1.1h-1.1z"/>
<path d="M96.7 185.7h1.1l-.6 1.1z"/>
</g>
<path d="M97.2 84.3v10.3" fill="none" stroke="#050504" stroke-width=".26"/>
<g fill="#050504">
<path d="M97.2 83.9l.6 1.1h-1.1z"/>
<path d="M96.7 93.8h1.1l-.6 1.1z"/>
</g>
<path d="M110.7 45.9l40.7 28.5M151.4 42.9h35.9v20.2h-35.9zM151.4 64.3h35.9v20.2h-35.9zM181.7 84.3v61.1M151.4 187l-35.8 1.7" fill="none" stroke="#bcbdc0" stroke-width=".21"/>
<path d="M151.4 177h35.9v20.2h-35.9zM151.4 164.5h35.9v7.3h-35.9z" fill="none" stroke="#bcbdc0" stroke-width=".35"/>
<g fill="#050504">
<path d="M116.1 183.7h1.3v3.9h-1.3z"/>
<path d="M113.8 183.7h1.3v3.9h-1.3z"/>
<path d="M152.8 166.1h1.3v3.9h-1.3z"/>
<path d="M109.5 161.6h1.3v4h-1.3z"/>
<path d="M107.4 161.6h1.2v4h-1.2z"/>
<path d="M125.9 161.6h1.3v4h-1.3z"/>
<path d="M123.8 161.6h1.3v4h-1.3z"/>
</g>
<path d="M126.6 163.6h13.1v22.1h-23.2M139.7 168.4h11.6" fill="none" stroke="#bcbdc0" stroke-width=".21"/>
<path d="M113.3 70.1h1v6h-1zM116.9 70.1h1.1v6h-1.1z" fill="none" stroke="#050504" stroke-width=".25"/>
<text font-size="4.9" fill="#969696" x="119.1" y="16.1">Spec. sheet</text>
<g font-size="4.6" fill="#231f20">
<text x="67.2" y="219.5">Print head cable</text>
<text x="163" y="219.5">1186-B2P-C</text>
<text x="76.1" y="251.3">05-08-2013</text>
<text x="141.2" y="269">B1186-B2P-C</text>
</g>
<g font-size="4.5" fill="#969595">
<text x="85.7" y="237.2">Multiple</text>
<text x="174.9" y="237.2">..........</text>
<text x="86.7" y="269">..........</text>
<text x="186" y="269">C</text>
</g>
<g font-size="3.2" fill="#050504">
<text x="70.4" y="73.4">250</text>
<text x="86.6" y="89.9">30</text>
<text x="153.2" y="107.8">Red</text>
<text x="153.2" y="111.4">Brown</text>
<text x="153.2" y="114.9">Green</text>
<text x="153.2" y="118.2">Yellow</text>
<text x="70.4" y="125">950</text>
<text x="153.2" y="121.5">Orange</text>
<text x="153.2" y="125.1">Blue</text>
<text x="152.6" y="138.4">Insulation (black)</text>
<text x="86.6" y="159.2">30</text>
<text x="155.6" y="168.8">= heat shrink (black)</text>
<text x="86.6" y="176.6">60</text>
</g>
<text font-size="3.1" fill="#969595" x="111.5" y="230">weight:</text>
<g font-size="3" fill="#969595">
<text x="25.2" y="214.9">name:</text>
<text x="111.5" y="213.9">part nr.:</text>
<text x="25.1" y="230.8">material:</text>
<text x="25.2" y="245.9">date:</text>
<text x="161.6" y="246.1">Menno van den Berg</text>
<text x="179.6" y="251.5">..........</text>
<text x="179.6" y="257">..........</text>
<text x="25.2" y="262.8">part of assembly:</text>
<text x="111.7" y="262">document number:</text>
<text x="181" y="262">rev.nr.</text>
</g>
<g font-size="2.9" fill="#969595">
<text x="111.7" y="245.8">made by:</text>
<text x="111.7" y="251.3">checked by:</text>
<text x="111.7" y="256.4">approved by:</text>
</g>
<g font-size="2.8" fill="#050504">
<text x="31.9" y="36.6">Voltage</text>
<text x="31.9" y="40">Circuit</text>
<text x="59" y="36.6">: 24V DC</text>
<text x="59" y="40">: Series connected</text>
<text x="31.9" y="43.4">Wire gauge</text>
<text x="59" y="43.4">: 26 AWG</text>
</g>
<g font-size="2.8" fill="#050604">
<text x="156.5" y="46.4">MOLEX KK 22/01/2025</text>
<text x="164.2" y="67.8">JST XHP-2</text>
<text x="162.2" y="180.5">JST B2B-XH-A</text>
</g>
</svg>
